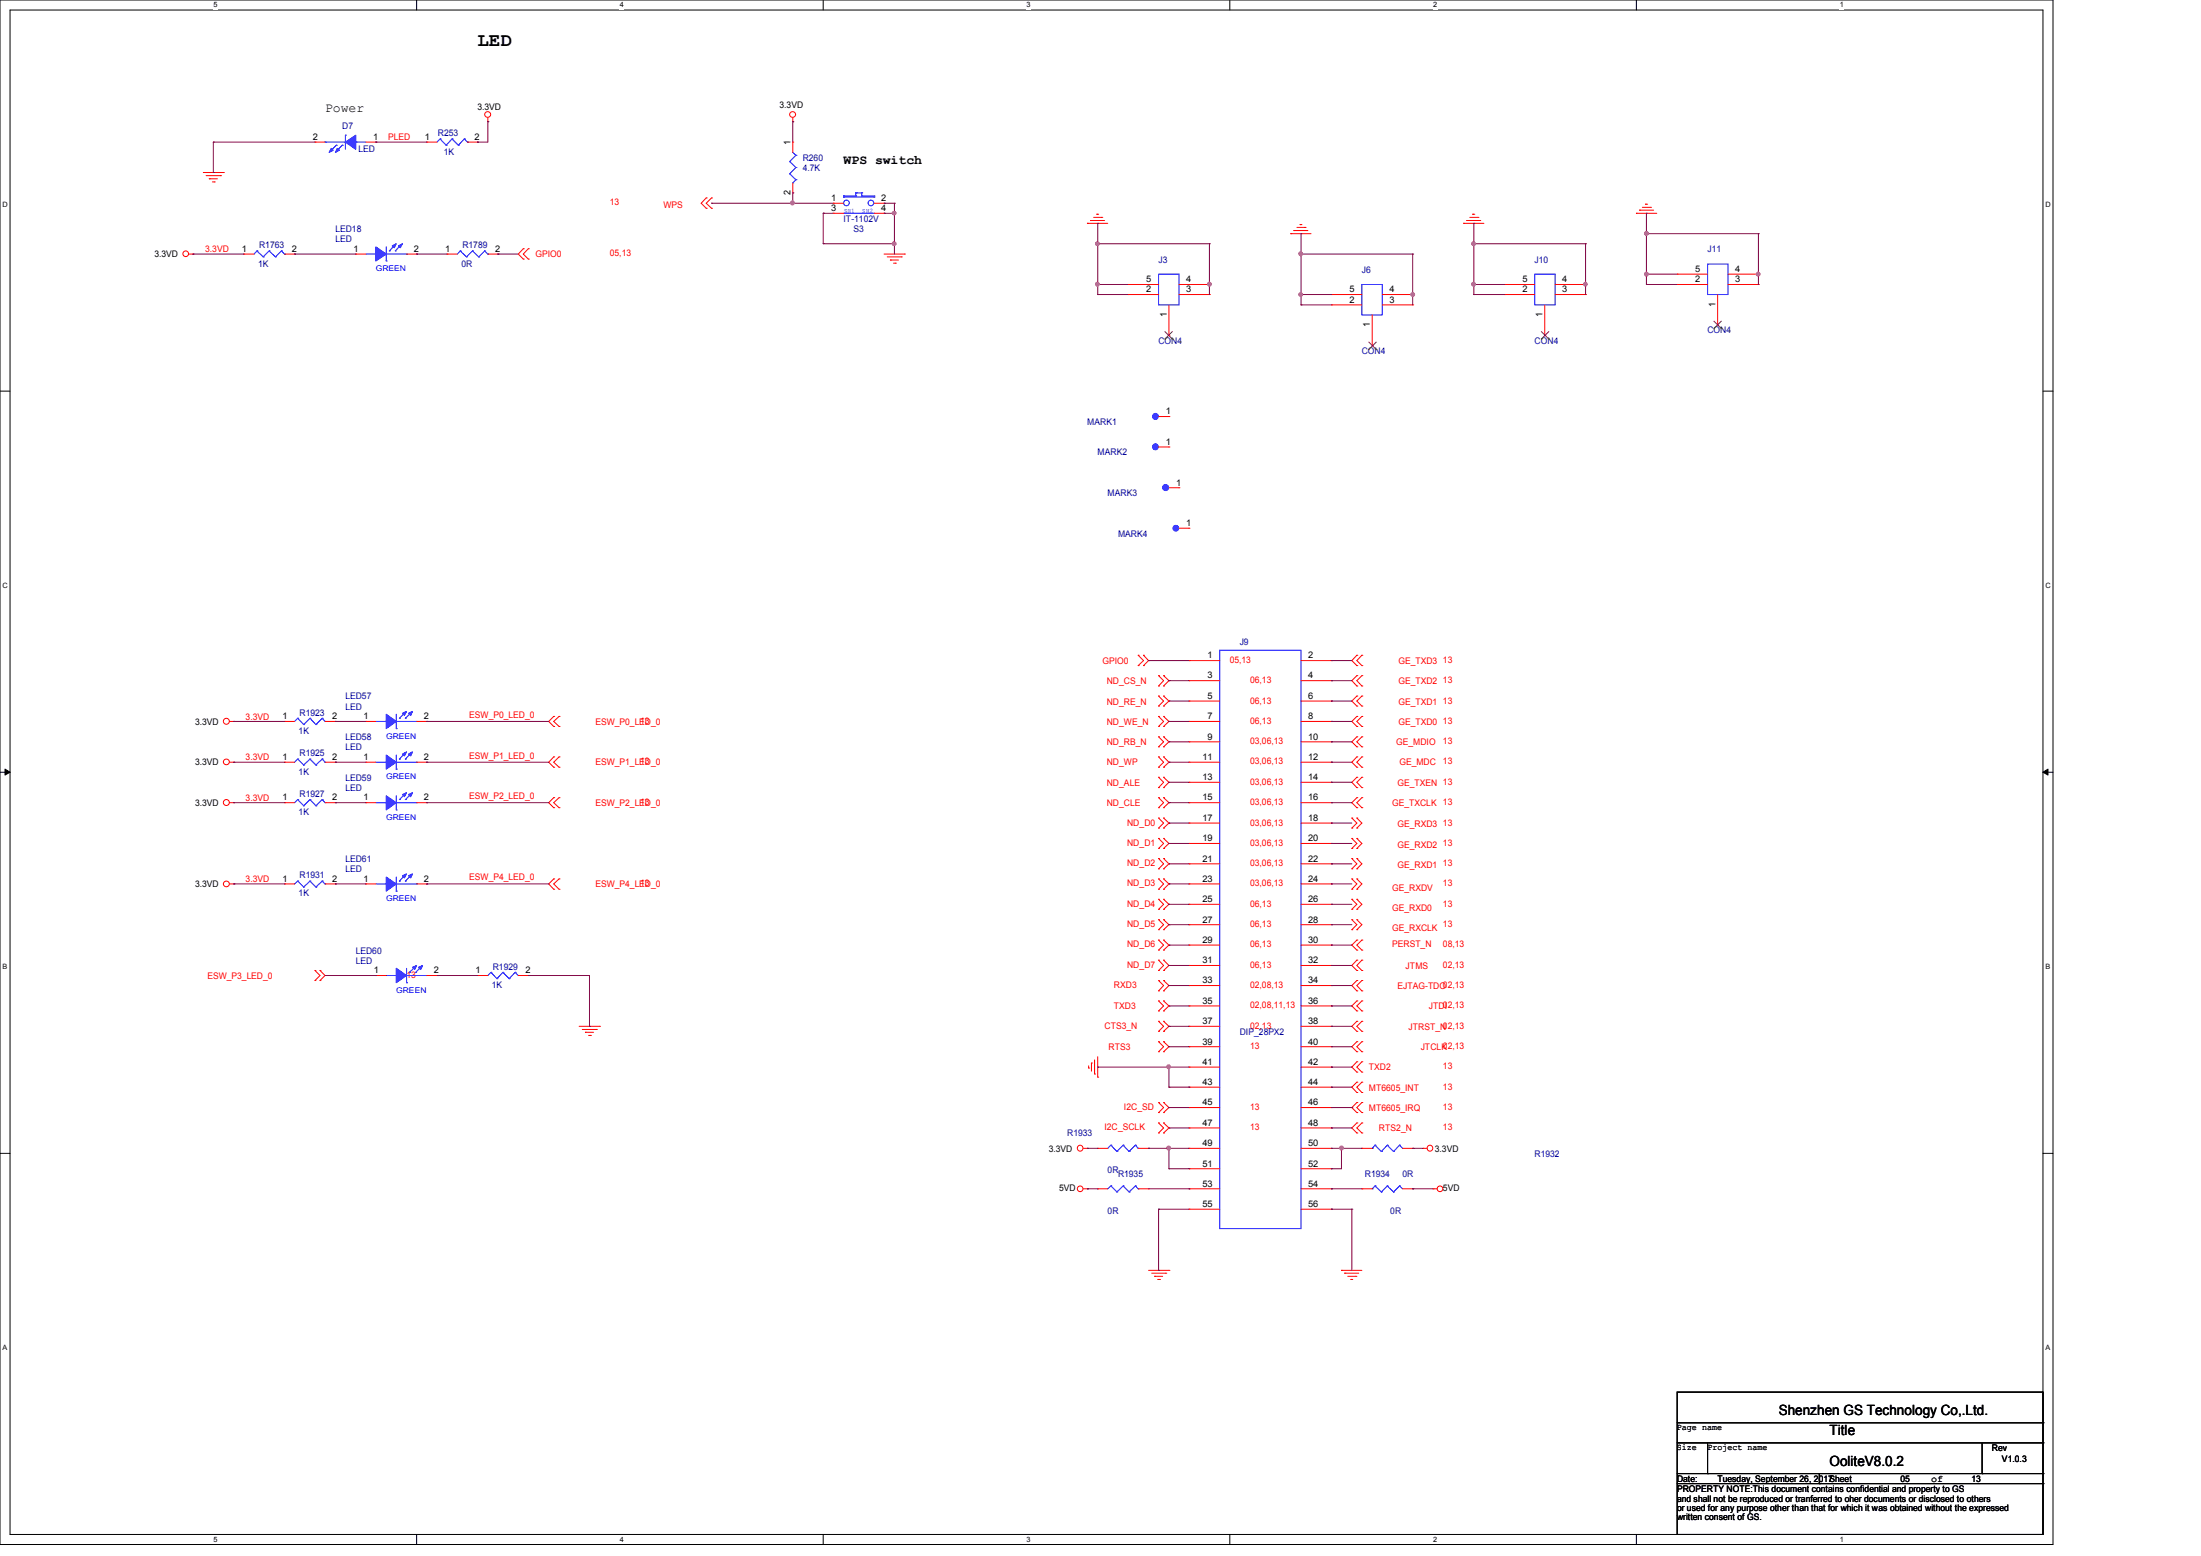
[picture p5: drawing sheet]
<svg xmlns="http://www.w3.org/2000/svg" width="297mm" height="210mm" viewBox="0 0 297 210" stroke-linecap="round" stroke-linejoin="round" font-family="sans-serif">
<path d="M0 0h277v208.4h-277zM1.4 1.4h274.3v205.7h-274.3z" fill="none" stroke="#000" stroke-width=".13"/>
<g fill="#fff">
<path d="M28.8 .1h.5v1.1h-.5z"/>
<path d="M28.8 207.2h.5v1.1h-.5z"/>
</g>
<path d="M56.2 0v1.4M56.2 207.1v1.3" fill="none" stroke="#000" stroke-width=".13"/>
<g fill="#fff">
<path d="M83.7 .1h.5v1.1h-.5z"/>
<path d="M83.7 207.2h.5v1.1h-.5z"/>
</g>
<path d="M111.1 0v1.4M111.1 207.1v1.3" fill="none" stroke="#000" stroke-width=".13"/>
<g fill="#fff">
<path d="M138.5 .1h.6v1.1h-.6z"/>
<path d="M138.5 207.2h.6v1.1h-.6z"/>
</g>
<path d="M165.9 0v1.4M165.9 207.1v1.3" fill="none" stroke="#000" stroke-width=".13"/>
<g fill="#fff">
<path d="M193.4 .1h.5v1.1h-.5z"/>
<path d="M193.4 207.2h.5v1.1h-.5z"/>
</g>
<path d="M220.8 0v1.4M220.8 207.1v1.3" fill="none" stroke="#000" stroke-width=".13"/>
<g fill="#fff">
<path d="M248.2 .1h.6v1.1h-.6z"/>
<path d="M248.2 207.2h.6v1.1h-.6z"/>
<path d="M.3 27.1h.8v1.1h-.8z"/>
<path d="M276 27.1h.7v1.1h-.7z"/>
<path d="M.3 78.5h.8v1.1h-.8z"/>
<path d="M276 78.5h.7v1.1h-.7z"/>
</g>
<path d="M0 52.8h1.4M275.7 52.8h1.3" fill="none" stroke="#000" stroke-width=".13"/>
<g fill="#fff">
<path d="M.3 129.9h.7v1.1h-.7z"/>
<path d="M276 129.9h.6v1.1h-.6z"/>
</g>
<path d="M0 104.2h1.4M275.7 104.2h1.3" fill="none" stroke="#000" stroke-width=".13"/>
<path d="M.7 103.8l.7 .4-.7 .4zM275.7 104.2l.7-.4v.8z" fill="#000" stroke="#000" stroke-width=".13"/>
<g fill="#fff">
<path d="M.3 181.4h.7v1.1h-.7z"/>
<path d="M276 181.4h.6v1.1h-.6z"/>
</g>
<g fill="none" stroke="#000" stroke-width=".13">
<path d="M0 155.7h1.4M275.7 155.7h1.3M226.3 187.9h49.4v19.2h-49.4zM226.3 192h49.4M226.3 194.7h49.4M226.3 198.9h49.4M230.4 198.9h.1M230.4 194.7v4.2M245.5 198.9v1.3M267.5 198.9h.1M267.5 194.7v4.2M275.7 192h.1"/>
<path d="M275.7 194.7h.1M275.7 198.9h.1M226.3 200.2h49.4M245.5 200.2h.1M275.7 200.2h.1"/>
</g>
<g fill="none" stroke="#f00" stroke-width=".13">
<path d="M42.5 19.2h.1M42.5 19.2h1.4M49.4 19.2h1.3M50.7 19.2h.1M57.6 19.2h.1M57.6 19.2h1.4M63.1 19.2h1.3M64.4 19.2h.1M65.8 16.4h.1M65.8 15.9v.5M107 16.4h.1M107 19.2h.1"/>
<path d="M107 15.9v.5M107 19.2v1.4M25.5 34.3h.5M26 34.3h.1M27.4 23.3h2.7M27.8 23.7h2M28.2 24.1h.1M28.2 24.1h1.1M28.7 24.6h.2M28.9 24.6h.1M29.8 23.7h.1M30.1 23.3h.1"/>
<path d="M32.9 34.3h.1M32.9 34.3h1.4M38.4 34.3h1.4M39.8 34.3h.1M48 34.3h.1M48 34.3h1.4M54.9 34.3h1.3M56.2 34.3h.1M60.3 34.3h.1M60.3 34.3h1.4M65.8 34.3h1.4M67.2 34.3h.1"/>
<path d="M70.6 33.6h.1M70.6 35h.1M70.6 33.6l-.7 .7 .7 .7M71.3 35h.1M71.3 33.6h.1M71.3 33.6l-.7 .7 .7 .7M95.3 26.7h.1M95.3 28.1h.1M95.3 26.7l-.7 .7 .7 .7M96 26.7h.1M96 28.1h.1M96 26.7l-.7 .7 .7 .7"/>
<path d="M107 26h.1M107 24.7v1.3M112.4 27.4h.1M112.4 28.8h.1M112.4 28.8h1.4M112.4 27.4h1.4M117.9 28.8h1.4M117.9 27.4h1.4M119.3 27.4h.1M119.3 28.8h.1M119.3 34.3h2.7M119.7 34.7h1.9"/>
<path d="M120.1 35.1h.1M120.1 35.1h1.1M120.6 35.5h.2M120.8 35.5h.1M121.6 34.7h.1M122 34.3h.1M146.7 30.1h.1M146.7 30.1h2.8M147.2 29.8h.1M147.2 29.8h1.9M147.6 29.3h1.1M148 28.9h.1"/>
<path d="M148 28.9h.3M148.7 29.3h.1M152.2 39.8h.1M152.2 38.4h.1M152.2 39.8h4.1M152.2 38.4h4.1M159.1 39.8h4.1M159.1 38.4h4.1M163.2 39.8h.1M163.2 38.4h.1M174.2 31.5h.1M174.2 31.5h2.7"/>
<path d="M174.6 31.1h.1M174.6 31.1h1.9M175 30.7h1.1M175.4 30.3h.1M175.4 30.3h.3M176.1 30.7h.1M179.7 39.8h.1M179.7 39.8h4.1M186.5 39.8h4.1M190.6 39.8h.1M197.5 30.1h.1M197.5 30.1h2.7"/>
<path d="M197.9 29.8h.1M197.9 29.8h1.9M198.3 29.3h1.1M198.7 28.9h.1M198.7 28.9h.3M199.4 29.3h.1M203 39.8h.1M203 38.4h.1M203 39.8h4.1M203 38.4h4.1M209.8 39.8h4.2M209.8 38.4h4.2"/>
<path d="M214 39.8h.1M214 38.4h.1M220.8 28.8h.1M220.8 28.8h2.8M221.2 28.4h.1M221.2 28.4h1.9M221.6 28h1.1M222 27.6h.1M222 27.6h.3M222.7 28h.1M226.3 38.4h.1M226.3 37h.1"/>
<path d="M226.3 38.4h4.1M226.3 37h4.1M231.8 39.8v4.1M233.2 38.4h4.1M233.2 37h4.1M237.3 38.4h.1M237.3 37h.1M156.3 56.2h1.4M157.7 45.3h.1M157.7 56.2h.1M157.7 41.1v4.2M179.7 41.1h.1"/>
<path d="M179.7 41.1h4.1M185.2 46.6h.1M185.2 42.5v4.1M186.5 41.1h4.1M190.6 41.1h.1M208.4 45.3h.1M208.4 41.1v4.2M231.8 43.9h.1M156.3 60.3h1.4M157.7 60.3h.1M157.7 65.8h1.4M159.1 65.8h.1"/>
<path d="M159.1 71.3h1.3M160.4 71.3h.1M31 97.4h.5M31.5 97.4h.1M38.4 97.4h.1M38.4 97.4h1.4M43.9 97.4h1.4M45.3 97.4h.1M49.4 97.4h.1M49.4 97.4h1.3M56.2 97.4h1.4M57.6 97.4h.1"/>
<path d="M74.7 96.7h.1M74.7 98h.1M74.7 96.7l-.7 .7 .7 .6M75.4 98h.1M75.4 96.7h.1M75.4 96.7l-.7 .7 .7 .6M153.6 89.8h.1M153.6 88.4h.1M153.6 88.4l.7 .8-.7 .6M154.3 88.4h.1M154.3 89.8h.1M154.3 88.4l.7 .8-.7 .6"/>
<path d="M156.3 95.3h.1M156.3 93.9h.1M156.3 99.4h.1M156.3 92.6h.1M156.3 91.2h.1M156.3 98h.1M156.3 96.7h.1M156.3 93.9l.7 .7-.7 .7M156.3 99.4l.7 .7-.7 .7M156.3 91.2l.7 .7-.7 .7M156.3 96.7l.7 .7-.7 .6M157 93.9h.1"/>
<path d="M157 95.3h.1M157 99.4h.1M157 91.2h.1M157 92.6h.1M157 96.7h.1M157 98h.1M157 93.9l.7 .7-.7 .7M157 99.4l.7 .7-.7 .7M157 91.2l.7 .7-.7 .7M157 96.7l.7 .7-.7 .6M160.4 89.2h.1M160.4 91.9h.1"/>
<path d="M160.4 94.6h.1M160.4 97.4h.1M160.4 97.4h4.2M160.4 89.2h4.2M160.4 91.9h4.2M160.4 94.6h4.2M175.6 97.4h4.1M175.6 89.2h4.1M175.6 91.9h4.1M175.6 94.6h4.1M179.7 89.2h.1M179.7 91.9h.1"/>
<path d="M179.7 94.6h.1M179.7 97.4h.1M183.1 93.9h.1M183.1 95.3h.1M183.1 96.7h.1M183.1 98h.1M183.1 88.4h.1M183.1 89.8h.1M183.1 91.2h.1M183.1 92.6h.1M183.1 99.4h.1M183.1 93.9l-.7 .7 .7 .7"/>
<path d="M183.1 96.7l-.7 .7 .7 .6M183.1 88.4l-.7 .8 .7 .6M183.1 91.2l-.7 .7 .7 .7M183.1 99.4l-.7 .7 .7 .7M183.8 95.3h.1M183.8 93.9h.1M183.8 98h.1M183.8 96.7h.1M183.8 89.8h.1M183.8 88.4h.1M183.8 92.6h.1M183.8 91.2h.1"/>
<path d="M183.8 99.4h.1M183.8 93.9l-.7 .7 .7 .7M183.8 96.7l-.7 .7 .7 .6M183.8 88.4l-.7 .8 .7 .6M183.8 91.2l-.7 .7 .7 .7M183.8 99.4l-.7 .7 .7 .7M31 102.9h.5M31 108.3h.5M31 119.3h.5M31.5 102.9h.1M31.5 108.3h.1M31.5 119.3h.1"/>
<path d="M38.4 102.9h.1M38.4 119.3h.1M38.4 108.3h.1M38.4 102.9h1.4M38.4 108.3h1.4M38.4 119.3h1.4M43.9 102.9h1.4M43.9 108.3h1.4M43.9 119.3h1.4M45.3 102.9h.1M45.3 119.3h.1M45.3 108.3h.1"/>
<path d="M49.4 119.3h.1M49.4 102.9h.1M49.4 108.3h.1M49.4 102.9h1.3M49.4 108.3h1.3M49.4 119.3h1.3M56.2 102.9h1.4M56.2 108.3h1.4M56.2 119.3h1.4M57.6 119.3h.1M57.6 102.9h.1M57.6 108.3h.1"/>
<path d="M74.7 102.2h.1M74.7 103.5h.1M74.7 107.7h.1M74.7 109h.1M74.7 118.6h.1M74.7 102.2l-.7 .7 .7 .6M74.7 107.7l-.7 .6 .7 .7M74.7 118.6l-.7 .7 .7 .7M75.4 103.5h.1M75.4 102.2h.1M75.4 109h.1M75.4 107.7h.1"/>
<path d="M75.4 118.6h.1M75.4 102.2l-.7 .7 .7 .6M75.4 107.7l-.7 .6 .7 .7M75.4 118.6l-.7 .7 .7 .7M156.3 100.8h.1M156.3 109h.1M156.3 107.7h.1M156.3 103.5h.1M156.3 102.2h.1M156.3 106.3h.1M156.3 104.9h.1M156.3 115.9h.1"/>
<path d="M156.3 117.3h.1M156.3 113.2h.1M156.3 114.5h.1M156.3 118.6h.1M156.3 110.4h.1M156.3 111.8h.1M156.3 107.7l.7 .6-.7 .7M156.3 102.2l.7 .7-.7 .6M156.3 104.9l.7 .7-.7 .7M156.3 115.9l.7 .7-.7 .7M156.3 113.2l.7 .6-.7 .7M156.3 118.6l.7 .7-.7 .7"/>
<path d="M156.3 110.4l.7 .7-.7 .7M157 100.8h.1M157 107.7h.1M157 109h.1M157 102.2h.1M157 103.5h.1M157 104.9h.1M157 106.3h.1M157 117.3h.1M157 115.9h.1M157 114.5h.1M157 113.2h.1"/>
<path d="M157 118.6h.1M157 111.8h.1M157 110.4h.1M157 118.6l.7 .7-.7 .7M157 107.7l.7 .6-.7 .7M157 102.2l.7 .7-.7 .6M157 104.9l.7 .7-.7 .7M157 115.9l.7 .7-.7 .7M157 113.2l.7 .6-.7 .7M157 110.4l.7 .7-.7 .7M160.4 100.1h.1M160.4 102.9h.1"/>
<path d="M160.4 105.6h.1M160.4 108.3h.1M160.4 111.1h.1M160.4 113.8h.1M160.4 116.6h.1M160.4 119.3h.1M160.4 102.9h4.2M160.4 108.3h4.2M160.4 119.3h4.2M160.4 100.1h4.2M160.4 105.6h4.2M160.4 111.1h4.2"/>
<path d="M160.4 113.8h4.2M160.4 116.6h4.2M175.6 102.9h4.1M175.6 108.3h4.1M175.6 119.3h4.1M175.6 100.1h4.1M175.6 105.6h4.1M175.6 111.1h4.1M175.6 113.8h4.1M175.6 116.6h4.1M179.7 100.1h.1M179.7 102.9h.1"/>
<path d="M179.7 105.6h.1M179.7 108.3h.1M179.7 111.1h.1M179.7 113.8h.1M179.7 116.6h.1M179.7 119.3h.1M182.4 118.6h.1M182.4 113.2h.1M182.4 114.5h.1M182.4 115.9h.1M182.4 117.3h.1M182.4 110.4h.1"/>
<path d="M182.4 111.8h.1M182.4 118.6l.7 .7-.7 .7M182.4 113.2l.7 .6-.7 .7M182.4 115.9l.7 .7-.7 .7M182.4 110.4l.7 .7-.7 .7M183.1 118.6h.1M183.1 113.2h.1M183.1 114.5h.1M183.1 115.9h.1M183.1 117.3h.1M183.1 110.4h.1M183.1 111.8h.1"/>
<path d="M183.1 107.7h.1M183.1 109h.1M183.1 104.9h.1M183.1 106.3h.1M183.1 100.8h.1M183.1 102.2h.1M183.1 103.5h.1M183.1 118.6l.7 .7-.7 .7M183.1 113.2l.7 .6-.7 .7M183.1 115.9l.7 .7-.7 .7M183.1 110.4l.7 .7-.7 .7M183.1 107.7l-.7 .6 .7 .7"/>
<path d="M183.1 104.9l-.7 .7 .7 .7M183.1 102.2l-.7 .7 .7 .6M183.8 109h.1M183.8 107.7h.1M183.8 106.3h.1M183.8 104.9h.1M183.8 100.8h.1M183.8 103.5h.1M183.8 102.2h.1M183.8 107.7l-.7 .6 .7 .7M183.8 104.9l-.7 .7 .7 .7M183.8 102.2l-.7 .7 .7 .6"/>
<path d="M42.5 132.3h.1M42.5 131h.1M42.5 131l.7 .7-.7 .6M43.2 131h.1M43.2 132.3h.1M43.2 131l.7 .7-.7 .6M50.7 131.7h.1M50.7 131.7h1.4M57.6 131.7h1.4M59 131.7h.1M64.4 131.7h.1M64.4 131.7h1.4"/>
<path d="M69.9 131.7h1.4M71.3 131.7h.1M74.7 120h.1M75.4 120h.1M78.1 138.5h2.8M78.6 138.9h1.9M79 139.3h.1M79 139.3h1.1M79.4 139.7h.3M79.7 139.7h.1M80.5 138.9h.1M80.9 138.5h.1"/>
<path d="M156.3 124.1h.1M156.3 125.5h.1M156.3 126.9h.1M156.3 128.2h.1M156.3 129.6h.1M156.3 131h.1M156.3 121.4h.1M156.3 122.7h.1M156.3 136.4h.1M156.3 135.1h.1M156.3 132.3h.1M156.3 133.7h.1"/>
<path d="M156.3 137.8h.1M156.3 139.2h.1M156.3 120h.1M156.3 124.1l.7 .7-.7 .7M156.3 126.9l.7 .7-.7 .6M156.3 129.6l.7 .7-.7 .7M156.3 121.4l.7 .6-.7 .7M156.3 135.1l.7 .7-.7 .6M156.3 132.3l.7 .7-.7 .7M156.3 137.8l.7 .7-.7 .7M157 125.5h.1M157 124.1h.1"/>
<path d="M157 128.2h.1M157 126.9h.1M157 131h.1M157 129.6h.1M157 122.7h.1M157 121.4h.1M157 135.1h.1M157 136.4h.1M157 133.7h.1M157 132.3h.1M157 139.2h.1M157 137.8h.1"/>
<path d="M157 120h.1M157 124.1l.7 .7-.7 .7M157 126.9l.7 .7-.7 .6M157 129.6l.7 .7-.7 .7M157 121.4l.7 .6-.7 .7M157 135.1l.7 .7-.7 .6M157 132.3l.7 .7-.7 .7M157 137.8l.7 .7-.7 .7M160.4 122h.1M160.4 124.8h.1M160.4 127.6h.1M160.4 130.3h.1"/>
<path d="M160.4 133h.1M160.4 135.8h.1M160.4 138.5h.1M160.4 138.5h4.2M160.4 122h4.2M160.4 124.8h4.2M160.4 127.6h4.2M160.4 130.3h4.2M160.4 133h4.2M160.4 135.8h4.2M175.6 138.5h4.1M175.6 122h4.1"/>
<path d="M175.6 124.8h4.1M175.6 127.6h4.1M175.6 130.3h4.1M175.6 133h4.1M175.6 135.8h4.1M179.7 122h.1M179.7 124.8h.1M179.7 127.6h.1M179.7 130.3h.1M179.7 133h.1M179.7 135.8h.1M179.7 138.5h.1"/>
<path d="M182.4 124.1h.1M182.4 125.5h.1M182.4 120h.1M182.4 121.4h.1M182.4 122.7h.1M182.4 124.1l.7 .7-.7 .7M182.4 121.4l.7 .6-.7 .7M183.1 128.2h.1M183.1 126.9h.1M183.1 124.1h.1M183.1 125.5h.1M183.1 120h.1"/>
<path d="M183.1 121.4h.1M183.1 122.7h.1M183.1 129.6h.1M183.1 131h.1M183.1 132.3h.1M183.1 133.7h.1M183.1 135.1h.1M183.1 136.4h.1M183.1 137.8h.1M183.1 139.2h.1M183.1 126.9l-.7 .7 .7 .6M183.1 124.1l.7 .7-.7 .7"/>
<path d="M183.1 121.4l.7 .6-.7 .7M183.1 129.6l-.7 .7 .7 .7M183.1 132.3l-.7 .7 .7 .7M183.1 135.1l-.7 .7 .7 .6M183.1 137.8l-.7 .7 .7 .7M183.8 126.9h.1M183.8 128.2h.1M183.8 131h.1M183.8 129.6h.1M183.8 133.7h.1M183.8 132.3h.1M183.8 136.4h.1"/>
<path d="M183.8 135.1h.1M183.8 139.2h.1M183.8 137.8h.1M183.8 126.9l-.7 .7 .7 .6M183.8 129.6l-.7 .7 .7 .7M183.8 132.3l-.7 .7 .7 .7M183.8 135.1l-.7 .7 .7 .6M183.8 137.8l-.7 .7 .7 .7M146.2 155h.5M146.7 155h.1M146.9 144.1h.1M146.9 143.8v.3"/>
<path d="M147.3 143.5h.1M147.3 143.5v1.1M147.7 144.9h.1M147.7 143v1.9M148.1 145.4h.1M148.1 155h.1M148.1 155h1.4M148.1 142.6v2.8M153.6 155h1.4M155 155h.1M156.3 141.9h.1M156.3 140.6h.1"/>
<path d="M156.3 151.6h.1M156.3 152.9h.1M156.3 148.8h.1M156.3 150.2h.1M156.3 140.6l.7 .7-.7 .6M156.3 151.6l.7 .6-.7 .7M156.3 148.8l.7 .7-.7 .7M157 140.6h.1M157 141.9h.1M157 152.9h.1M157 151.6h.1M157 150.2h.1"/>
<path d="M157 148.8h.1M157 140.6l.7 .7-.7 .6M157 151.6l.7 .6-.7 .7M157 148.8l.7 .7-.7 .7M160.4 141.3h.1M160.4 144h.1M160.4 146.7h.1M160.4 149.5h.1M160.4 152.2h.1M160.4 155h.1M160.4 157.7h.1M160.4 155h4.2"/>
<path d="M160.4 141.3h4.2M160.4 144h4.2M160.4 146.7h4.2M160.4 149.5h4.2M160.4 152.2h4.2M160.4 157.7h4.2M175.6 155h4.1M175.6 141.3h4.1M175.6 144h4.1M175.6 146.7h4.1M175.6 149.5h4.1M175.6 152.2h4.1"/>
<path d="M175.6 157.7h4.1M179.7 141.3h.1M179.7 144h.1M179.7 146.7h.1M179.7 149.5h.1M179.7 152.2h.1M179.7 155h.1M179.7 157.7h.1M183.1 140.6h.1M183.1 141.9h.1M183.1 143.3h.1M183.1 144.7h.1"/>
<path d="M183.1 151.6h.1M183.1 152.9h.1M183.1 146h.1M183.1 147.4h.1M183.1 148.8h.1M183.1 150.2h.1M183.1 140.6l-.7 .7 .7 .6M183.1 143.3l-.7 .7 .7 .7M183.1 151.6l-.7 .6 .7 .7M183.1 146l-.7 .7 .7 .7M183.1 148.8l-.7 .7 .7 .7M183.8 141.9h.1"/>
<path d="M183.8 140.6h.1M183.8 144.7h.1M183.8 143.3h.1M183.8 152.9h.1M183.8 151.6h.1M183.8 147.4h.1M183.8 146h.1M183.8 150.2h.1M183.8 148.8h.1M183.8 155h.1M183.8 155h1.4M183.8 140.6l-.7 .7 .7 .6"/>
<path d="M183.8 143.3l-.7 .7 .7 .7M183.8 151.6l-.7 .6 .7 .7M183.8 146l-.7 .7 .7 .7M183.8 148.8l-.7 .7 .7 .7M189.3 155h1.3M190.6 155h.1M192 155h.1M192 155h.6M146.2 160.4h.5M146.7 160.4h.1M148.1 160.4h.1M148.1 160.4h1.4"/>
<path d="M153.6 160.4h1.4M155 160.4h.1M155 171.4h2.7M155.4 171.8h1.9M155.8 172.3h.1M155.8 172.3h1.1M156.2 172.7h.3M156.5 172.7h.1M157.3 171.8h.1M157.7 171.4h.1M160.4 160.4h.1M160.4 163.2h.1"/>
<path d="M160.4 160.4h4.2M160.4 163.2h4.2M175.6 160.4h4.1M175.6 163.2h4.1M179.7 160.4h.1M179.7 163.2h.1M181 171.4h.1M181 171.4h2.8M181.4 171.8h.1M181.4 171.8h1.9M181.9 172.3h1.1M182.3 172.7h.1"/>
<path d="M182.3 172.7h.2M183 172.3h.1M183.8 160.4h.1M183.8 160.4h1.4M189.3 160.4h1.3M190.6 160.4h.1M193.4 160.4h.1M193.4 160.4h.5"/>
<circle cx="65.8" cy="15.5" r=".39"/>
<circle cx="107" cy="15.5" r=".39"/>
<circle cx="25.1" cy="34.2" r=".38"/>
<circle cx="30.5" cy="97.3" r=".4"/>
<circle cx="30.5" cy="108.3" r=".4"/>
<circle cx="30.6" cy="102.8" r=".39"/>
<circle cx="30.6" cy="119.3" r=".39"/>
<circle cx="145.7" cy="155" r=".39"/>
<circle cx="192.9" cy="155" r=".39"/>
<circle cx="145.8" cy="160.4" r=".38"/>
<circle cx="194.3" cy="160.4" r=".38"/>
</g>
<g fill="none" stroke="#00f" stroke-width=".13">
<path d="M43.9 19.2h.1M43.9 19.2h2.7M45.4 19.6h.1M45.4 19.6l-.8 .8M46.2 19.6h.1M46.2 19.6l-.8 .8M46.6 18.2h.1M46.6 18.2v2M48 19.2h.1M48 19.2h1.4M59.4 18.8h.1M59.4 18.8l-.4 .4"/>
<path d="M59.4 18.8l.8 .8M60.2 19.6h.1M61 18.8h.1M61 18.8l-.8 .8M61 18.8l.8 .8M61.8 19.6h.1M62.7 18.8h.1M62.7 18.8l-.9 .8M62.7 18.8l.4 .4M63.1 19.2h.1M34.7 33.9h.1M34.7 33.9l-.4 .4"/>
<path d="M34.7 33.9l.8 .8M35.5 34.7h.1M36.3 33.9h.1M36.3 33.9l-.8 .8M36.3 33.9l.9 .8M37.2 34.7h.1M38 33.9h.1M38 33.9l-.8 .8M38 33.9l.4 .4M38.4 34.3h.1M49.4 34.3h1.3M50.7 34.3h.1"/>
<path d="M52.1 35.2h.1M52.1 33.3v1.9M52.1 34.3h2.8M52.5 33.9h.1M53.3 33.9h.1M53.3 33l-.8 .9M54.1 33l-.8 .9M54.9 34.3h.1M62.1 33.9h.1M62.1 33.9l-.4 .4M62.1 33.9l.8 .8M62.9 34.7h.1"/>
<path d="M63.8 33.9h.1M63.8 33.9l-.9 .8M63.8 33.9l.8 .8M64.6 34.7h.1M65.4 33.9h.1M65.4 33.9l-.8 .8M65.4 33.9l.4 .4M65.8 34.3h.1M106.6 21.8h.1M106.6 23.5h.1M106.6 21.8l.8 .8M106.6 23.5l.8 .8"/>
<path d="M107 24.7h.1M107 20.6l.4 .4M107.4 21h.1M107.4 22.6h.1M107.4 24.3h.1M107.4 21l-.8 .8M107.4 22.6l-.8 .9M107.4 24.3l-.4 .4M113.8 26.5h.1M113.8 26.6h.1M113.8 26.6h4.1M113.8 26.5h1.7"/>
<path d="M113.8 26.5v.1M113.8 28.8h4.1M115.5 26h.1M115.5 26.5h.1M115.5 26h.8M115.5 26v.5M116.3 26.5h.1M116.3 26h.1M116.3 26.5h1.6M116.3 26v.5M117.9 26.6h.1M117.9 26.5h.1"/>
<path d="M117.9 28.8h.1M117.9 26.5v.1M156.3 37h2.8v4.1h-2.8zM183.8 38.4h2.7v4.1h-2.7zM207.1 37h2.7v4.1h-2.7zM230.4 35.6h2.8v4.2h-2.8zM40.2 96.9h.1M40.2 96.9l-.4 .5M40.2 96.9l.8 .9M41 97.8h.1M41.8 96.9h.1M41.8 96.9l-.8 .9"/>
<path d="M41.8 96.9l.8 .9M42.6 97.8h.1M43.5 96.9h.1M43.5 96.9l-.9 .9M43.5 96.9l.4 .5M43.9 97.4h.1M50.7 97.4h1.4M52.1 97.4h.1M53.5 98.3h.1M53.5 96.4v1.9M53.5 97.4h2.7M53.9 96.9h.1"/>
<path d="M54.7 96.9h.1M54.7 96.1l-.8 .8M55.5 96.1l-.8 .8M56.2 97.4h.1M164.6 87.8h11v78h-11zM40.2 102.4h.1M40.2 118.9h.1M40.2 107.9h.1M40.2 102.4l-.4 .5M40.2 102.4l.8 .9M40.2 118.9l-.4 .4M40.2 118.9l.8 .8"/>
<path d="M40.2 107.9l-.4 .4M40.2 107.9l.8 .9M41 103.3h.1M41 119.7h.1M41 108.8h.1M41.8 102.4h.1M41.8 118.9h.1M41.8 107.9h.1M41.8 102.4l-.8 .9M41.8 102.4l.8 .9M41.8 118.9l-.8 .8M41.8 118.9l.8 .8"/>
<path d="M41.8 107.9l-.8 .9M41.8 107.9l.8 .9M42.6 103.3h.1M42.6 119.7h.1M42.6 108.8h.1M43.5 102.4h.1M43.5 118.9h.1M43.5 107.9h.1M43.5 102.4l-.9 .9M43.5 102.4l.4 .5M43.5 118.9l-.9 .8M43.5 118.9l.4 .4"/>
<path d="M43.5 107.9l-.9 .9M43.5 107.9l.4 .4M43.9 102.9h.1M43.9 119.3h.1M43.9 108.3h.1M50.7 119.3h1.4M50.7 102.9h1.4M50.7 108.3h1.4M52.1 119.3h.1M52.1 102.9h.1M52.1 108.3h.1M53.5 103.8h.1"/>
<path d="M53.5 109.3h.1M53.5 101.9v1.9M53.5 107.4v1.9M53.5 118.4v1.9M53.5 119.3h2.7M53.5 102.9h2.7M53.5 108.3h2.7M53.9 118.9h.1M53.9 102.4h.1M53.9 107.9h.1M54.7 118.9h.1M54.7 102.4h.1"/>
<path d="M54.7 107.9h.1M54.7 118.1l-.8 .8M54.7 101.6l-.8 .8M54.7 107.1l-.8 .8M55.5 118.1l-.8 .8M55.5 101.6l-.8 .8M55.5 107.1l-.8 .8M56.2 119.3h.1M56.2 102.9h.1M56.2 108.3h.1M52.1 131.7h1.4M53.5 131.7h.1"/>
<path d="M53.5 120.3h.1M54.9 132.6h.1M54.9 130.7v1.9M54.9 131.7h2.7M55.2 131.2h.1M56.1 131.2h.1M56.1 130.4l-.9 .8M56.9 130.4l-.8 .8M57.6 131.7h.1M66.3 131.2h.1M66.3 131.2l-.5 .5M66.3 131.2l.8 .9"/>
<path d="M67.1 132.1h.1M67.9 131.2h.1M67.9 131.2l-.8 .9M67.9 131.2l.8 .9M68.7 132.1h.1M69.5 131.2h.1M69.5 131.2l-.8 .9M69.5 131.2l.4 .5M69.9 131.7h.1M149.9 154.6h.1M149.9 154.6l-.4 .4M149.9 154.6l.8 .8"/>
<path d="M150.7 155.4h.1M151.6 154.6h.1M151.6 154.6l-.9 .8M151.6 154.6l.8 .8M152.4 155.4h.1M153.2 154.6h.1M153.2 154.6l-.8 .8M153.2 154.6l.4 .4M153.6 155h.1M185.2 155h.1M185.5 154.6h.1M185.5 154.6l.9 .8"/>
<path d="M185.5 154.6l-.3 .4M186.4 155.4h.1M187.2 154.6h.1M187.2 154.6l.8 .8M187.2 154.6l-.8 .8M188 155.4h.1M188.8 154.6h.1M188.8 154.6l.5 .4M188.8 154.6l-.8 .8M149.9 160.1h.1M149.9 160.1l-.4 .3M149.9 160.1l.8 .8"/>
<path d="M150.7 160.9h.1M151.6 160.1h.1M151.6 160.1l-.9 .8M151.6 160.1l.8 .8M152.4 160.9h.1M153.2 160.1h.1M153.2 160.1l-.8 .8M153.2 160.1l.4 .3M153.6 160.4h.1M185.2 160.4h.1M185.5 160.1h.1M185.5 160.1l.9 .8"/>
<path d="M185.5 160.1l-.3 .3M186.4 160.9h.1M187.2 160.1h.1M187.2 160.1l.8 .8M187.2 160.1l-.8 .8M188 160.9h.1M188.8 160.1h.1M188.8 160.1l.5 .3M188.8 160.1l-.8 .8"/>
<circle cx="114.2" cy="27.4" r=".38"/>
<circle cx="117.5" cy="27.4" r=".38"/>
</g>
<g fill="#00f" stroke="#00f" stroke-width=".13">
<path d="M53.5 130.7l1.4 1-1.4 .9z" fill-rule="evenodd"/>
<path d="M56.5 130.6l.5-.3-.2 .6z" fill-rule="evenodd"/>
<path d="M55.7 130.6l.5-.3-.2 .6z" fill-rule="evenodd"/>
<path d="M52.1 118.4l1.4 .9-1.4 1z" fill-rule="evenodd"/>
<path d="M55.1 118.2l.6-.3-.3 .6z" fill-rule="evenodd"/>
<path d="M54.3 118.2l.6-.3-.3 .6z" fill-rule="evenodd"/>
<path d="M52.1 101.9l1.4 1-1.4 .9z" fill-rule="evenodd"/>
<path d="M55.1 101.8l.6-.3-.3 .5z" fill-rule="evenodd"/>
<path d="M54.3 101.8l.6-.3-.3 .5z" fill-rule="evenodd"/>
<path d="M46.6 19.2l1.4-1v2z" fill-rule="evenodd"/>
<path d="M44.7 20l.3 .3-.6 .3z" fill-rule="evenodd"/>
<path d="M45.5 20l.3 .3-.5 .3z" fill-rule="evenodd"/>
<path d="M50.7 33.3l1.4 1-1.4 .9z" fill-rule="evenodd"/>
<path d="M53.8 33.2l.5-.3-.3 .5z" fill-rule="evenodd"/>
<path d="M52.9 33.2l.6-.3-.3 .5z" fill-rule="evenodd"/>
<path d="M52.1 107.4l1.4 .9-1.4 1z" fill-rule="evenodd"/>
<path d="M55.1 107.2l.6-.2-.3 .5z" fill-rule="evenodd"/>
<path d="M54.3 107.2l.6-.2-.3 .5z" fill-rule="evenodd"/>
<path d="M52.1 96.4l1.4 1-1.4 .9z" fill-rule="evenodd"/>
<path d="M55.1 96.3l.6-.3-.3 .6z" fill-rule="evenodd"/>
<path d="M54.3 96.3l.6-.3-.3 .6z" fill-rule="evenodd"/>
<circle cx="158.7" cy="71.3" r=".38"/>
<circle cx="155.9" cy="56.2" r=".39"/>
<circle cx="155.9" cy="60.3" r=".39"/>
<circle cx="157.3" cy="65.8" r=".4"/>
</g>
<g fill="none" stroke="#804000" stroke-width=".13">
<path d="M157.2 45.8h.1M157.2 44.7l1 1.1M158.2 45.8h.1M158.2 44.7l-1 1.1M184.7 47.2h.1M184.7 46.1l1 1.1M185.7 47.2h.1M185.7 46.1l-1 1.1M208 45.8h.1M208 44.7l1 1.1M209 45.8h.1M209 44.7l-1 1.1"/>
<path d="M231.2 44.4h.1M231.2 43.3l1.1 1.1M232.3 44.4h.1M232.3 43.3l-1.1 1.1"/>
</g>
<g fill="none" stroke="#800040" stroke-width=".13">
<path d="M28.8 19.2h.1M28.8 19.2h13.7M28.8 19.2v4.1M50.7 19.2h.1M50.7 19.2h6.9M64.4 19.2h.1M65.8 16.4h.1M65.8 16.4v2.8h-1.4M107 16.4h.1M107 16.4v2.8M26 34.3h.1M26 34.3h6.9"/>
<path d="M28.8 23.3h.1M39.8 34.3h.1M39.8 34.3h8.2M56.2 34.3h.1M56.2 34.3h4.1M67.2 34.3h.1M67.2 34.3h2.7M96 27.4h.1M96 27.4h16.4M107 27.4h.1M107 26h.1M107 26v1.4"/>
<path d="M111.1 28.8h.1M111.1 32.9h.1M111.1 28.8v4.1M111.1 32.9h9.6M111.1 28.8h1.3M119.3 27.4h.1M119.3 28.8h.1M119.3 27.4h1.4M119.3 28.8h1.4M120.7 32.9h.1M120.7 27.4h.1M120.7 28.8h.1"/>
<path d="M120.7 27.4v6.9M148.1 38.4h.1M148.1 39.8h.1M148.1 32.9h.1M148.1 30.1h.1M148.1 32.9h15.1M148.1 38.4h4.1M148.1 39.8h4.1M148.1 30.1v9.7M163.2 38.4h.1M163.2 32.9h.1M163.2 32.9v6.9"/>
<path d="M175.6 39.8h.1M175.6 34.3h.1M175.6 31.5h.1M175.6 34.3h15M175.6 39.8h4.1M175.6 31.5v9.6M190.6 39.8h.1M190.6 34.3h.1M190.6 34.3v6.8M198.9 38.4h.1M198.9 39.8h.1M198.9 32.9h.1"/>
<path d="M198.9 30.1h.1M198.9 32.9h15.1M198.9 38.4h4.1M198.9 39.8h4.1M198.9 30.1v9.7M214 38.4h.1M214 32.9h.1M214 32.9v6.9M222.2 37h.1M222.2 38.4h.1M222.2 31.5h.1M222.2 28.8h.1"/>
<path d="M222.2 38.4h4.1M222.2 28.8v9.6M222.2 37h4.1M222.2 31.5h15.1M237.3 37h.1M237.3 31.5h.1M237.3 31.5v6.9M175.6 41.1h.1M175.6 41.1h4.1M31.5 97.4h.1M31.5 97.4h6.9M45.3 97.4h.1"/>
<path d="M45.3 97.4h4.1M57.6 97.4h.1M57.6 97.4h16.4M155 89.2h.1M155 89.2h5.4M157.7 94.6h.1M157.7 91.9h.1M157.7 97.4h.1M157.7 91.9h2.7M157.7 94.6h2.7M157.7 97.4h2.7M179.7 89.2h.1"/>
<path d="M179.7 91.9h.1M179.7 94.6h.1M179.7 97.4h.1M179.7 89.2h2.7M179.7 91.9h2.7M179.7 94.6h2.7M179.7 97.4h2.7M31.5 102.9h.1M31.5 108.3h.1M31.5 119.3h.1M31.5 119.3h6.9M31.5 102.9h6.9"/>
<path d="M31.5 108.3h6.9M45.3 102.9h.1M45.3 108.3h.1M45.3 119.3h.1M45.3 119.3h4.1M45.3 102.9h4.1M45.3 108.3h4.1M57.6 102.9h.1M57.6 108.3h.1M57.6 119.3h.1M57.6 119.3h16.4M57.6 102.9h16.4"/>
<path d="M57.6 108.3h16.4M157.7 105.6h.1M157.7 113.8h.1M157.7 108.3h.1M157.7 111.1h.1M157.7 100.1h.1M157.7 102.9h.1M157.7 116.6h.1M157.7 119.3h.1M157.7 116.6h2.7M157.7 119.3h2.7M157.7 100.1h2.7"/>
<path d="M157.7 102.9h2.7M157.7 105.6h2.7M157.7 108.3h2.7M157.7 111.1h2.7M157.7 113.8h2.7M179.7 116.6h.1M179.7 119.3h.1M179.7 100.1h.1M179.7 102.9h.1M179.7 105.6h.1M179.7 108.3h.1M179.7 111.1h.1"/>
<path d="M179.7 113.8h.1M179.7 116.6h2.7M179.7 119.3h2.7M179.7 100.1h2.7M179.7 102.9h2.7M179.7 105.6h2.7M179.7 108.3h2.7M179.7 111.1h2.7M179.7 113.8h2.7M43.9 131.7h6.8M50.7 131.7h.1M59 131.7h.1"/>
<path d="M59 131.7h5.4M71.3 131.7h.1M71.3 131.7h8.2v6.8M79.5 138.5h.1M157.7 138.5h.1M157.7 122h.1M157.7 124.8h.1M157.7 127.6h.1M157.7 130.3h.1M157.7 133h.1M157.7 135.8h.1M157.7 124.8h2.7"/>
<path d="M157.7 122h2.7M157.7 127.6h2.7M157.7 130.3h2.7M157.7 133h2.7M157.7 135.8h2.7M157.7 138.5h2.7M179.7 124.8h.1M179.7 122h.1M179.7 127.6h.1M179.7 130.3h.1M179.7 133h.1M179.7 135.8h.1"/>
<path d="M179.7 138.5h.1M179.7 124.8h2.7M179.7 122h2.7M179.7 127.6h2.7M179.7 130.3h2.7M179.7 133h2.7M179.7 135.8h2.7M179.7 138.5h2.7M146.7 155h.1M146.7 155h1.4M148.1 144h.1M148.1 144h12.3"/>
<path d="M155 155h.1M155 155h5.4M157.7 141.3h.1M157.7 155h.1M157.7 157.7h.1M157.7 152.2h.1M157.7 149.5h.1M157.7 144h.1M157.7 146.7h.1M157.7 141.3h2.7M157.7 144v2.7M157.7 155v2.7"/>
<path d="M157.7 157.7h2.7M157.7 152.2h2.7M157.7 149.5h2.7M157.7 146.7h2.7M160.4 157.7h.1M160.4 146.7h.1M179.7 141.3h.1M179.7 144h.1M179.7 157.7h.1M179.7 155h.1M179.7 152.2h.1M179.7 146.7h.1"/>
<path d="M179.7 141.3h2.7M179.7 144h2.7M179.7 155h4.1M179.7 152.2h2.7M179.7 149.5h2.7M179.7 146.7h2.7M181 155h.1M181 155v2.7h-1.3M182.4 149.5h.1M190.6 155h.1M190.6 155h1.4M146.7 160.4h.1"/>
<path d="M146.7 160.4h1.4M155 160.4h5.4M156.3 163.2h.1M156.3 171.4h.1M156.3 163.2h4.1M156.3 163.2v8.2M160.4 160.4h.1M179.7 160.4h.1M179.7 163.2h.1M179.7 163.2h2.7M179.7 160.4h4.1M182.4 163.2h.1"/>
<path d="M182.4 163.2v8.2M190.6 160.4h.1M190.6 160.4h2.8"/>
</g>
<g fill="#f0f" stroke="#f0f" stroke-width=".13">
<circle cx="120.6" cy="32.9" r=".25"/>
<circle cx="106.9" cy="27.4" r=".25"/>
<circle cx="120.7" cy="28.8" r=".24"/>
<circle cx="157.7" cy="154.9" r=".25"/>
<circle cx="181" cy="154.9" r=".25"/>
<circle cx="157.7" cy="144" r=".25"/>
<circle cx="148.1" cy="38.4" r=".25"/>
<circle cx="148.1" cy="32.9" r=".25"/>
<circle cx="163.2" cy="38.4" r=".25"/>
<circle cx="175.5" cy="39.8" r=".25"/>
<circle cx="175.5" cy="34.2" r=".25"/>
<circle cx="190.6" cy="39.8" r=".25"/>
<circle cx="198.8" cy="38.4" r=".25"/>
<circle cx="198.8" cy="32.9" r=".25"/>
<circle cx="213.9" cy="38.3" r=".24"/>
<circle cx="222.2" cy="37" r=".25"/>
<circle cx="222.2" cy="31.5" r=".25"/>
<circle cx="237.2" cy="37" r=".25"/>
</g>
<text font-size="2.6" x="64.4" y="6.2">LED</text>
<g font-size="1.9">
<text x="240" y="191">Shenzhen GS Technology Co,.Ltd.</text>
<text x="246.9" y="197.8">OoliteV8.0.2</text>
<text x="246.9" y="193.7">Title</text>
</g>
<g font-size="1.8">
<text x="43.9" y="15.1">Power</text>
<text x="113.8" y="22.1">WPS switch</text>
</g>
<text font-size="1.4" x="260.6" y="200">of</text>
<g font-size="1.2" fill="#000080">
<text x="46.2" y="17.4">D7</text>
<text x="48.4" y="20.4">LED</text>
<text x="59.1" y="18.4">R253</text>
<text x="59.9" y="20.9">1K</text>
<text x="108.3" y="21.7">R260</text>
<text x="108.3" y="23.1">4.7K</text>
<text x="113.8" y="29.9">IT-1102V</text>
<text x="34.8" y="36">1K</text>
<text x="35" y="33.5">R1763</text>
<text x="45.3" y="31.3">LED18</text>
<text x="45.3" y="32.7">LED</text>
<text x="62.3" y="36">0R</text>
<text x="62.4" y="33.5">R1789</text>
<text x="115.2" y="31.3">S3</text>
<text x="156.3" y="35.4">J3</text>
<text x="207.1" y="35.4">J10</text>
<text x="230.4" y="34">J11</text>
<text x="183.8" y="36.8">J6</text>
<text x="156.3" y="46.4">CON4</text>
<text x="183.8" y="47.8">CON4</text>
<text x="207.1" y="46.4">CON4</text>
<text x="230.4" y="45">CON4</text>
<text x="146.7" y="57.4">MARK1</text>
<text x="148.1" y="61.5">MARK2</text>
<text x="149.5" y="67">MARK3</text>
<text x="150.9" y="72.4">MARK4</text>
<text x="167.3" y="87">J9</text>
<text x="46.6" y="94.4">LED57</text>
<text x="46.6" y="95.8">LED</text>
<text x="40.3" y="99.1">1K</text>
<text x="40.4" y="96.6">R1923</text>
<text x="46.6" y="99.9">LED58</text>
<text x="46.6" y="101.3">LED</text>
<text x="40.3" y="104.6">1K</text>
<text x="40.4" y="102.1">R1925</text>
<text x="40.4" y="107.6">R1927</text>
<text x="46.6" y="105.4">LED59</text>
<text x="46.6" y="106.7">LED</text>
<text x="40.3" y="110">1K</text>
<text x="40.4" y="118.5">R1931</text>
<text x="46.6" y="116.3">LED61</text>
<text x="46.6" y="117.7">LED</text>
<text x="40.3" y="121">1K</text>
<text x="48" y="128.7">LED60</text>
<text x="48" y="130">LED</text>
<text x="66.5" y="130.9">R1929</text>
<text x="66.4" y="133.3">1K</text>
<text x="167.3" y="139.7">DIP_28PX2</text>
<text x="144" y="153.4">R1933</text>
<text x="149.5" y="158.3">0R</text>
<text x="150.9" y="158.9">R1935</text>
<text x="184.2" y="158.9">R1934</text>
<text x="189.3" y="158.9">0R</text>
<text x="207.1" y="156.1">R1932</text>
<text x="149.5" y="163.8">0R</text>
<text x="187.6" y="163.8">0R</text>
</g>
<g font-size="1.2">
<text x="64.4" y="14.9">3.3VD</text>
<text x="105.2" y="14.6">3.3VD</text>
<text x="42.2" y="18.9">2</text>
<text x="50.3" y="18.9">1</text>
<text x="57.3" y="18.9">1</text>
<text x="64" y="18.9">2</text>
<text x="106.7" y="19.6" transform="rotate(-90 106.7 19.6)">1</text>
<text x="106.7" y="26.3" transform="rotate(-90 106.7 26.3)">2</text>
<text x="112.2" y="27.1">1</text>
<text x="112.2" y="28.5">3</text>
<text x="118.9" y="27.1">2</text>
<text x="118.9" y="28.5">4</text>
<text x="20.8" y="34.7">3.3VD</text>
<text x="32.6" y="34">1</text>
<text x="39.4" y="34">2</text>
<text x="47.7" y="34">1</text>
<text x="55.8" y="34">2</text>
<text x="60.1" y="34">1</text>
<text x="66.8" y="34">2</text>
<text x="154.7" y="39.5">2</text>
<text x="154.7" y="38.1">5</text>
<text x="160.1" y="39.5">3</text>
<text x="160.1" y="38.1">4</text>
<text x="182.1" y="40.9">2</text>
<text x="182.1" y="39.5">5</text>
<text x="187.5" y="40.9">3</text>
<text x="187.5" y="39.5">4</text>
<text x="205.4" y="39.5">2</text>
<text x="205.4" y="38.1">5</text>
<text x="210.8" y="39.5">3</text>
<text x="210.8" y="38.1">4</text>
<text x="228.8" y="38.1">2</text>
<text x="228.8" y="36.7">5</text>
<text x="231.5" y="41.4" transform="rotate(-90 231.5 41.4)">1</text>
<text x="234.1" y="38.1">3</text>
<text x="234.1" y="36.7">4</text>
<text x="157.4" y="42.8" transform="rotate(-90 157.4 42.8)">1</text>
<text x="184.9" y="44.2" transform="rotate(-90 184.9 44.2)">1</text>
<text x="208.1" y="42.8" transform="rotate(-90 208.1 42.8)">1</text>
<text x="157.3" y="55.9">1</text>
<text x="157.3" y="60">1</text>
<text x="158.7" y="65.5">1</text>
<text x="160.1" y="71">1</text>
<text x="162.9" y="88.9">1</text>
<text x="176.5" y="88.9">2</text>
<text x="162.9" y="91.6">3</text>
<text x="162.9" y="94.3">5</text>
<text x="176.5" y="91.6">4</text>
<text x="176.5" y="94.3">6</text>
<text x="26.3" y="97.8">3.3VD</text>
<text x="38.1" y="97.1">1</text>
<text x="44.8" y="97.1">2</text>
<text x="49.1" y="97.1">1</text>
<text x="57.2" y="97.1">2</text>
<text x="162.9" y="97.1">7</text>
<text x="162.9" y="99.8">9</text>
<text x="176.5" y="97.1">8</text>
<text x="176.5" y="99.8">10</text>
<text x="26.3" y="103.3">3.3VD</text>
<text x="38.1" y="102.6">1</text>
<text x="44.8" y="102.6">2</text>
<text x="49.1" y="102.6">1</text>
<text x="57.2" y="102.6">2</text>
<text x="162.3" y="102.6">11</text>
<text x="162.3" y="105.3">13</text>
<text x="176.5" y="102.6">12</text>
<text x="176.5" y="105.3">14</text>
<text x="26.3" y="108.8">3.3VD</text>
<text x="38.1" y="108">1</text>
<text x="44.8" y="108">2</text>
<text x="49.1" y="108">1</text>
<text x="57.2" y="108">2</text>
<text x="162.3" y="108">15</text>
<text x="162.3" y="110.8">17</text>
<text x="162.3" y="113.5">19</text>
<text x="176.5" y="108">16</text>
<text x="176.5" y="110.8">18</text>
<text x="176.5" y="113.5">20</text>
<text x="26.3" y="119.8">3.3VD</text>
<text x="38.1" y="119">1</text>
<text x="44.8" y="119">2</text>
<text x="49.1" y="119">1</text>
<text x="57.2" y="119">2</text>
<text x="162.3" y="116.3">21</text>
<text x="162.3" y="119">23</text>
<text x="176.5" y="116.3">22</text>
<text x="176.5" y="119">24</text>
<text x="162.3" y="121.8">25</text>
<text x="162.3" y="124.5">27</text>
<text x="176.5" y="121.8">26</text>
<text x="176.5" y="124.5">28</text>
<text x="50.5" y="131.4">1</text>
<text x="58.5" y="131.4">2</text>
<text x="64.2" y="131.4">1</text>
<text x="70.9" y="131.4">2</text>
<text x="162.3" y="127.3">29</text>
<text x="162.3" y="130">31</text>
<text x="176.5" y="127.3">30</text>
<text x="176.5" y="130">32</text>
<text x="162.3" y="132.7">33</text>
<text x="162.3" y="135.5">35</text>
<text x="176.5" y="132.7">34</text>
<text x="176.5" y="135.5">36</text>
<text x="162.3" y="138.2">37</text>
<text x="162.3" y="141">39</text>
<text x="162.3" y="143.7">41</text>
<text x="176.5" y="138.2">38</text>
<text x="176.5" y="141">40</text>
<text x="176.5" y="143.7">42</text>
<text x="162.3" y="146.4">43</text>
<text x="162.3" y="149.2">45</text>
<text x="176.5" y="146.4">44</text>
<text x="176.5" y="149.2">46</text>
<text x="141.5" y="155.4">3.3VD</text>
<text x="162.3" y="151.9">47</text>
<text x="162.3" y="154.7">49</text>
<text x="176.5" y="151.9">48</text>
<text x="176.5" y="154.7">50</text>
<text x="193.6" y="155.4">3.3VD</text>
<text x="142.9" y="160.8">5VD</text>
<text x="162.3" y="157.4">51</text>
<text x="162.3" y="160.1">53</text>
<text x="176.5" y="157.4">52</text>
<text x="176.5" y="160.1">54</text>
<text x="194.7" y="160.8">5VD</text>
<text x="162.3" y="162.9">55</text>
<text x="176.5" y="162.9">56</text>
<text x="226.3" y="193">Page name</text>
<text x="226.3" y="195.7">Size</text>
<text x="230.4" y="195.7">Project name</text>
<text x="268.8" y="195.9">Rev</text>
<text x="270.1" y="197.3">V1.0.3</text>
<text x="226.3" y="200">Date:</text>
<text x="226.3" y="201.4">PROPERTY NOTE:This document contains confidential and property to GS</text>
<text x="226.3" y="202.6">and shall not be reproduced or tranferred to oher documents or disclosed to others</text>
<text x="226.3" y="203.9">or used for any purpose other than that for which it was obtained without the expressed</text>
<text x="231.8" y="200">Tuesday, September 26, 2017Sheet</text>
<text x="256.4" y="200">05</text>
<text x="266" y="200">13</text>
<text x="226.3" y="205.2">written consent of GS.</text>
</g>
<g font-size="1.2" fill="#f00">
<text x="52.4" y="18.9">PLED</text>
<text x="82.3" y="27.7">13</text>
<text x="89.5" y="28">WPS</text>
<text x="27.7" y="34">3.3VD</text>
<text x="72.3" y="34.7">GPIO0</text>
<text x="82.3" y="34.6">05,13</text>
<text x="148.8" y="89.6">GPIO0</text>
<text x="165.9" y="89.5">05,13</text>
<text x="188.7" y="89.6">GE_TXD3</text>
<text x="194.7" y="89.5">13</text>
<text x="149.3" y="95.1">ND_RE_N</text>
<text x="149.3" y="92.3">ND_CS_N</text>
<text x="168.7" y="95">06,13</text>
<text x="168.7" y="92.2">06,13</text>
<text x="188.7" y="95.1">GE_TXD1</text>
<text x="188.7" y="92.3">GE_TXD2</text>
<text x="194.7" y="95">13</text>
<text x="194.7" y="92.2">13</text>
<text x="33.1" y="97.1">3.3VD</text>
<text x="63.3" y="96.9">ESW_P0_LED_0</text>
<text x="80.3" y="97.8">ESW_P0_LED_0</text>
<text x="86.4" y="97.7">13</text>
<text x="149.3" y="100.6">ND_RB_N</text>
<text x="149.3" y="97.8">ND_WE_N</text>
<text x="168.7" y="100.4">03,06,13</text>
<text x="168.7" y="97.7">06,13</text>
<text x="188.4" y="100.6">GE_MDIO</text>
<text x="188.7" y="97.8">GE_TXD0</text>
<text x="194.7" y="97.7">13</text>
<text x="194.7" y="100.4">13</text>
<text x="33.1" y="102.6">3.3VD</text>
<text x="63.3" y="102.4">ESW_P1_LED_0</text>
<text x="63.3" y="107.9">ESW_P2_LED_0</text>
<text x="80.3" y="103.3">ESW_P1_LED_0</text>
<text x="86.4" y="103.2">13</text>
<text x="149.3" y="103.3">ND_WP</text>
<text x="149.3" y="106">ND_ALE</text>
<text x="168.7" y="103.2">03,06,13</text>
<text x="168.7" y="105.9">03,06,13</text>
<text x="188.6" y="106">GE_TXEN 13</text>
<text x="188.8" y="103.3">GE_MDC</text>
<text x="194.7" y="103.2">13</text>
<text x="33.1" y="108.1">3.3VD</text>
<text x="80.3" y="108.8">ESW_P2_LED_0</text>
<text x="86.4" y="108.7">13</text>
<text x="149.3" y="108.8">ND_CLE</text>
<text x="152.1" y="111.4">ND_D0</text>
<text x="168.7" y="108.7">03,06,13</text>
<text x="168.7" y="111.4">03,06,13</text>
<text x="187.9" y="108.8">GE_TXCLK 13</text>
<text x="188.6" y="111.7">GE_RXD3</text>
<text x="194.7" y="111.4">13</text>
<text x="33.1" y="119">3.3VD</text>
<text x="63.3" y="118.8">ESW_P4_LED_0</text>
<text x="80.3" y="119.8">ESW_P4_LED_0</text>
<text x="86.4" y="119.6">13</text>
<text x="152.1" y="116.9">ND_D2</text>
<text x="152.1" y="114.1">ND_D1</text>
<text x="152.1" y="119.6">ND_D3</text>
<text x="168.7" y="116.9">03,06,13</text>
<text x="168.7" y="114.1">03,06,13</text>
<text x="168.7" y="119.6">03,06,13</text>
<text x="188.6" y="114.4">GE_RXD2</text>
<text x="188.6" y="117.2">GE_RXD1</text>
<text x="194.7" y="119.6">13</text>
<text x="194.7" y="114.1">13</text>
<text x="194.7" y="116.9">13</text>
<text x="152.1" y="125.1">ND_D5</text>
<text x="152.1" y="122.4">ND_D4</text>
<text x="168.7" y="125.1">06,13</text>
<text x="168.7" y="122.4">06,13</text>
<text x="187.9" y="125.7">GE_RXCLK</text>
<text x="187.9" y="120.2">GE_RXDV</text>
<text x="187.9" y="122.9">GE_RXD0</text>
<text x="194.7" y="125.1">13</text>
<text x="194.7" y="122.4">13</text>
<text x="54.9" y="132">13</text>
<text x="152.1" y="127.8">ND_D6</text>
<text x="152.1" y="130.6">ND_D7</text>
<text x="168.7" y="127.8">06,13</text>
<text x="168.7" y="130.6">06,13</text>
<text x="187.9" y="127.8">PERST_N</text>
<text x="189.7" y="130.7">JTMS</text>
<text x="194.7" y="127.8">08,13</text>
<text x="194.7" y="130.6">02,13</text>
<text x="28" y="132.1">ESW_P3_LED_0</text>
<text x="150.3" y="136.2">TXD3</text>
<text x="150.3" y="133.3">RXD3</text>
<text x="168.7" y="136.1">02,08,11,13</text>
<text x="168.7" y="133.3">02,08,13</text>
<text x="188.6" y="133.5">EJTAG-TDO02,13</text>
<text x="192.8" y="136.2">JTDI</text>
<text x="194.7" y="136.1">02,13</text>
<text x="149" y="138.9">CTS3_N</text>
<text x="149.6" y="141.7">RTS3</text>
<text x="168.7" y="138.9">02,13</text>
<text x="168.7" y="141.6">13</text>
<text x="190.1" y="139">JTRST_N02,13</text>
<text x="191.7" y="141.7">JTCLK02,13</text>
<text x="151.7" y="149.8">I2C_SD</text>
<text x="168.7" y="149.8">13</text>
<text x="184.7" y="144.4">TXD2</text>
<text x="184.7" y="147.2">MT6605_INT</text>
<text x="184.7" y="149.9">MT6605_IRQ</text>
<text x="194.7" y="144.3">13</text>
<text x="194.7" y="147.1">13</text>
<text x="194.7" y="149.8">13</text>
<text x="149" y="152.6">I2C_SCLK</text>
<text x="168.7" y="152.6">13</text>
<text x="186.1" y="152.7">RTS2_N</text>
<text x="194.7" y="152.6">13</text>
</g>
<g font-size="1.1" fill="#00f">
<text x="50.7" y="36.6">GREEN</text>
<text x="52.1" y="99.7">GREEN</text>
<text x="52.1" y="105.2">GREEN</text>
<text x="52.1" y="110.7">GREEN</text>
<text x="52.1" y="121.7">GREEN</text>
<text x="53.5" y="134">GREEN</text>
</g>
<g font-size="1">
<text x="28.8" y="1">5</text>
<text x="83.7" y="1">4</text>
<text x="138.5" y="1">3</text>
<text x="193.4" y="1">2</text>
<text x="248.3" y="1">1</text>
<text x=".3" y="27.9">D</text>
<text x="276" y="27.9">D</text>
<text x=".3" y="79.4">C</text>
<text x="276" y="79.4">C</text>
<text x=".3" y="130.8">B</text>
<text x="276" y="130.8">B</text>
<text x=".3" y="182.2">A</text>
<text x="276" y="182.2">A</text>
<text x="28.8" y="208.1">5</text>
<text x="83.7" y="208.1">4</text>
<text x="138.5" y="208.1">3</text>
<text x="193.4" y="208.1">2</text>
<text x="248.3" y="208.1">1</text>
</g>
<g font-size=".9" fill="#00f">
<text x="113.9" y="28.7">SH1</text>
<text x="116.3" y="28.7">SH2</text>
</g>
</svg>
